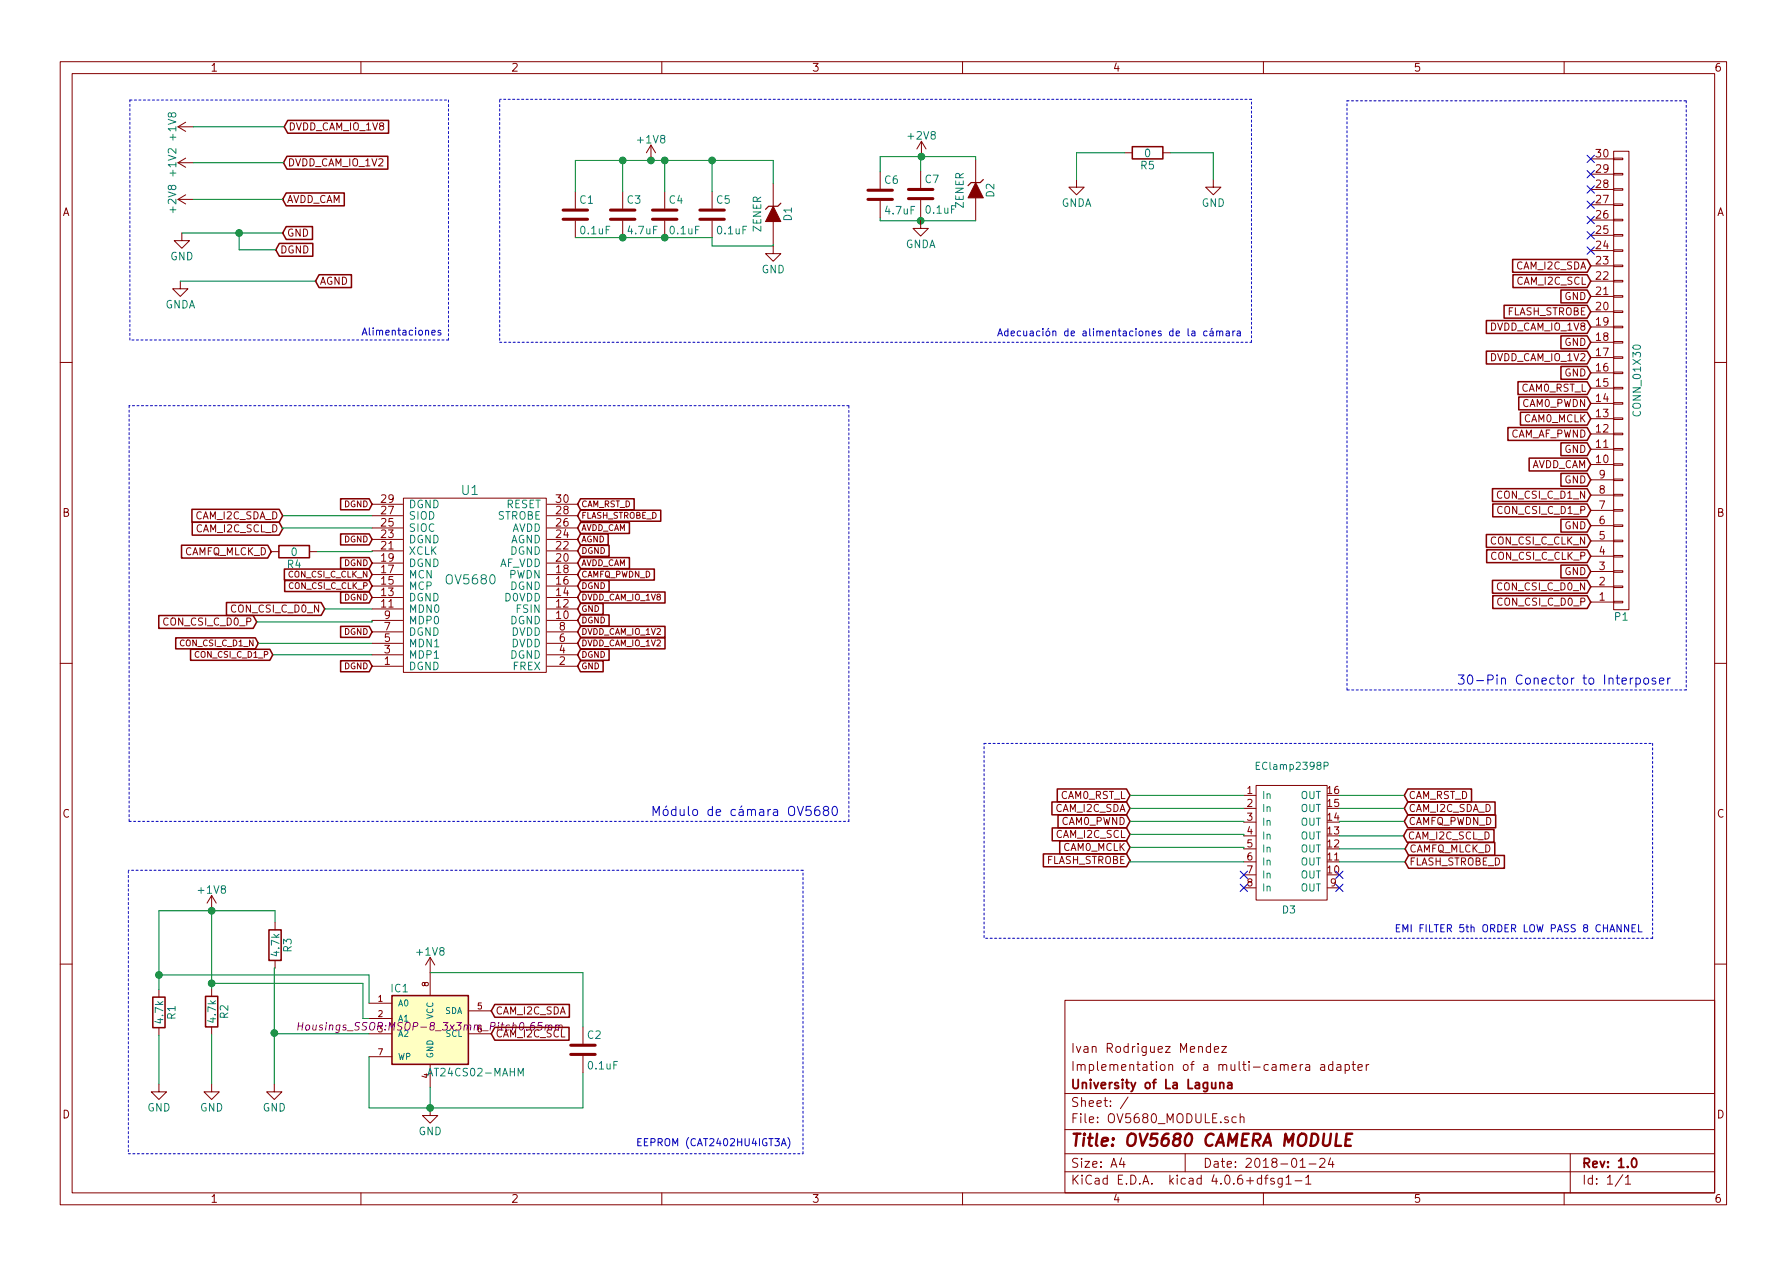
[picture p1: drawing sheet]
<svg xmlns="http://www.w3.org/2000/svg" width="297mm" height="210mm" viewBox="0 0 297 210" stroke-linecap="round" stroke-linejoin="round" font-family="sans-serif">
<g fill="none" stroke="#840000" stroke-width=".17">
<path d="M10 10.3h277v189.9h-277zM12 12.2h273v186.1h-273zM60 10.3v1.9M110 10.3v1.9M160 10.3v1.9M210 10.3v1.9M260 10.3v1.9M29.6 21.1l1.3 .7M29.6 21.1h2.5M29.6 27l1.3 .8M29.6 27h2.5M29.6 33.1l1.3 .8"/>
<path d="M29.6 33.1h2.5M30.2 38.7v1.3h1.3l-1.3 1.3-1.2-1.3h1.2M30.9 20.3l-1.3 .8M30.9 26.3l-1.3 .7M30.9 32.4l-1.3 .7M95.6 31.9v2.8M95.6 36.7v2.8M103.5 31.9v2.8M103.5 36.7v2.8M108.2 24.1l-.8 1.3M108.2 24.1v2.6M108.2 24.1l.8 1.3"/>
<path d="M110.5 31.9v2.8M110.5 36.7v2.8M118.4 31.9v2.8M118.4 36.7v2.8M128.5 30.5v3.8M128.5 36.8v3.8M146.3 28.6v2.8M146.3 33.4v2.8M153 36.7v1.3h1.3l-1.3 1.2-1.2-1.2h1.2M153 28.4v2.8M153 33.3v2.8M153.2 23.5l-.8 1.3"/>
<path d="M153.2 23.5v2.5M153.2 23.5l.7 1.3M162.2 26.5v3.8M162.2 32.9v3.8M178.9 29.8v1.3h1.3l-1.3 1.3-1.2-1.3h1.2M186.9 25.4h1.3M193.3 25.4h1.3M201.7 29.8v1.3h1.2l-1.2 1.3-1.3-1.3h1.3M264.4 26.4h3.8M264.4 39.1h3.8M264.4 36.6h3.8M264.4 34h3.8"/>
<path d="M264.4 31.5h3.8M264.4 29h3.8M268.2 25.1h2.6v76.2h-2.6zM268.2 26.3h1.5v.2h-1.5zM268.2 28.8h1.5v.3h-1.5zM268.2 31.4h1.5v.2h-1.5zM268.2 33.9h1.5v.3h-1.5zM268.2 36.4h1.5v.3h-1.5zM268.2 39h1.5v.2h-1.5zM30 46.7v1.3h1.2l-1.2 1.3-1.3-1.3h1.3M128.5 40.9v1.3h1.3l-1.3 1.2-1.2-1.2h1.2M264.4 51.8h3.8"/>
<path d="M264.4 49.3h3.8M264.4 46.7h3.8M264.4 44.2h3.8M264.4 41.7h3.8M264.4 59.4h3.8M264.4 56.9h3.8M264.4 54.4h3.8M268.2 41.5h1.5v.3h-1.5zM268.2 44.1h1.5v.2h-1.5zM268.2 46.6h1.5v.3h-1.5zM268.2 49.1h1.5v.3h-1.5zM268.2 51.7h1.5v.2h-1.5z"/>
<path d="M268.2 54.2h1.5v.3h-1.5zM268.2 56.8h1.5v.2h-1.5zM268.2 59.3h1.5v.3h-1.5zM10 60.2h2M264.4 79.8h3.8M264.4 77.2h3.8M264.4 74.7h3.8M264.4 72.1h3.8M264.4 69.6h3.8M264.4 67.1h3.8M264.4 64.5h3.8M264.4 62h3.8"/>
<path d="M268.2 61.8h1.5v.3h-1.5zM268.2 64.4h1.5v.2h-1.5zM268.2 66.9h1.5v.3h-1.5zM268.2 69.5h1.5v.2h-1.5zM268.2 72h1.5v.3h-1.5zM268.2 74.5h1.5v.3h-1.5zM268.2 77.1h1.5v.2h-1.5zM268.2 79.6h1.5v.3h-1.5zM285 60.2h2M45.1 91.7h1.3M51.4 91.7h1.3M61.8 93.6h5.1"/>
<path d="M61.8 83.8h5.1M61.8 91.6h5.1M61.8 99.3h5.1M61.8 89.7h5.1M61.8 97.4h5.1M61.8 87.8h5.1M61.8 95.5h5.1M61.8 85.7h5.1M67.1 82.8h23.7v29h-23.7zM90.9 93.6h5.1M90.9 83.8h5.1M90.9 91.6h5.1"/>
<path d="M90.9 99.3h5.1M90.9 89.7h5.1M90.9 97.4h5.1M90.9 87.8h5.1M90.9 95.5h5.1M90.9 85.7h5.1M264.4 97.5h3.8M264.4 95h3.8M264.4 92.5h3.8M264.4 89.9h3.8M264.4 87.4h3.8M264.4 84.8h3.8"/>
<path d="M264.4 82.3h3.8M268.2 82.2h1.5v.2h-1.5zM268.2 84.7h1.5v.3h-1.5zM268.2 87.2h1.5v.3h-1.5zM268.2 89.8h1.5v.2h-1.5zM268.2 92.3h1.5v.3h-1.5zM268.2 94.9h1.5v.2h-1.5zM268.2 97.4h1.5v.3h-1.5zM268.2 99.9h1.5v.3h-1.5zM10 110.3h2M61.8 110.7h5.1M61.8 108.8h5.1"/>
<path d="M61.8 106.9h5.1M61.8 105h5.1M61.8 103.1h5.1M61.8 101.2h5.1M90.9 110.7h5.1M90.9 108.8h5.1M90.9 106.9h5.1M90.9 105h5.1M90.9 103.1h5.1M90.9 101.2h5.1M264.4 100.1h3.8M285 110.3h2"/>
<path d="M206.8 132.2h2M206.8 134.4h2M206.8 136.6h2M206.8 138.9h2M208.8 130.6h11.8v19h-11.8zM35.2 148.8l-.8 1.3M35.2 148.8v2.6M35.2 148.8l.7 1.3M45.7 153.3v1.3M45.7 159.6v1.3M71.5 159.1v6.4M71.5 159.1l-.8 1.3"/>
<path d="M71.5 159.1l.8 1.3M206.8 141.1h2M206.8 143.3h2M206.8 145.4h2M206.8 147.6h2M220.6 147.6h2M10 160.2h2M26.4 164.5v1.2M26.4 170.8v1.3M35.2 164.3v1.3M35.2 170.7v1.3M61.3 166.7h3.9"/>
<path d="M61.3 169.3h3.9M61.3 171.8h3.9M61.3 175.6h3.9M71.5 176.9v3.8M77.9 171.8h3.8M77.9 168h3.8M96.9 170.7v2.8M96.9 175.5v2.8M177 166.3h108v32h-108zM201.2 174l-.4-.1-.3 .3 .1 .6 .2 .1 .4-.1M201.2 173.4v1.5M201.9 174.4l.7-.1-.1-.3-.4-.1-.2 .2v.7h.6"/>
<path d="M203.1 173.9h.8l-.8 1h.8M217.1 177h.6v.9M217.7 177.3l-.5 .1-.2 .2 .1 .2 .1 .1 .5-.1M219.6 177h.5l.1 .9M220.2 177.3l-.5 .1-.2 .2 .1 .2 .1 .1 .5-.1M221.5 177l-.4-.1-.3 .3 .1 .6 .2 .1 .4-.1M221.5 176.4v1.5M222.2 177h.6l.1 .9M222.9 177.3l-.5 .1-.2 .2v.2l.2 .1 .5-.1M223.6 177l.4-.1 .3 .3v.4l-.1 .2h-.6M223.6 176.9v1.5M224.7 176.9h.6"/>
<path d="M224.9 176.4v1.3l.4 .2M225.7 177.4l.7-.1v-.3l-.4-.1-.3 .2 .1 .7h.6M227.1 176.9v1M227.5 176.9l-.2 .1-.2 .2M285 160.2h2M26.4 180.2v1.3h1.3l-1.3 1.2-1.3-1.2h1.3M35.2 180.2v1.3h1.2l-1.2 1.2-1.3-1.2h1.3M45.6 180.2v1.3h1.3l-1.3 1.2-1.3-1.2h1.3M60 198.3v1.9M71.5 184.1v1.3h1.3l-1.3 1.3-1.3-1.3h1.3M110 198.3v1.9M160 198.3v1.9"/>
<path d="M177 194.8h108M177 191.8h108M177 187.8h108M177 181.8h108M186.4 192.5l-.3 1h.9M186.8 193v1M187.5 182.3l-1.3 2M197 191.8v3M205.5 185.7l-.4-.1-.3 .3 .1 .6 .2 .1 .4-.1M206.1 185.7l.2-.1 .4 .1 .1 .9M206.1 185.1v1.5M210 198.3v1.9"/>
<path d="M210.2 195.8h.6M210.8 195.3l-.3 .1-.1 .1v1.3M211.8 195.9a.37 .37 0 0 0-.6 .1l.1 .3 .5 .1 .1 .1-.3 .3-.4-.1M213.1 195.8v1.4l-.2 .1h-.4M213.1 195.9l-.4-.1-.3 .3 .1 .6 .2 .1 .4-.1M213.8 195.8l.4-.5v1.5M213.8 196.8h.8M215.3 196.3h1.1M216.1 194h.9M217 195.8l.5-.5v1.5M217 196.8h.9M217.6 193.5h1.1"/>
<path d="M219.4 192.7l.2-.2 .5 .1a.37 .37 0 0 1 .1 .6l-.9 .8h.9M221.2 192.5l-.4 1h.9M221.5 193v1M260 198.3v1.9M261 191.8v6.5M269.7 195.2l-1.2 2M270.2 195.8l.4-.5v1.5M270.2 196.8h.8"/>
</g>
<path d="M202.8 179.9v1M202.8 180.1l.2-.2 .4 .1v.9M204.1 180h.6v.9M204.7 180.3l-.4 .1-.3 .2 .1 .2 .2 .1 .4-.1M271.3 192.7l.4-.2a.94 .94 0 0 1 0 1.5 .79 .79 0 0 1-.4-1.3z" fill="none" stroke="#840000" stroke-width=".3"/>
<path d="M222.2 188.4l-.2 2h.9M223.7 189.4h.7M224.8 188.4h-1l-.2 2h.9" fill="none" stroke="#840000" stroke-width=".41"/>
<g fill="none" stroke="#840000" stroke-width=".25">
<path d="M47.6 32.1h9.6v2.1h-9.6l-.6-1.1zM47.6 37.7h4.3v2.1h-4.3l-.6-1.1zM47.7 26h16.8v2.1h-16.8l-.6-1.1zM47.8 20h16.8v2.1h-16.8l-.6-1zM188.2 24.4h5.1v2h-5.1zM46.4 40.5h5.6v2.1h-5.6l-.6-1.1zM53 45.7h5.4v2.1h-5.4l-.5-1.1zM247.1 58.4h16.7l.6 1-.6 1.1h-16.7zM247.1 53.3h16.7l.6 1.1-.6 1h-16.7zM250 50.7h13.8l.6 1.1-.6 1.1h-13.8zM251.4 43.1h12.4l.6 1.1-.6 1.1h-12.4zM251.5 45.7h12.3l.6 1-.6 1.1h-12.3z"/>
<path d="M259.5 55.8h4.3l.6 1.1-.6 1.1h-4.3zM259.5 48.2h4.3l.6 1.1-.6 1h-4.3zM250.6 71.1h13.2l.6 1-.6 1.1h-13.2zM252.3 63.4h11.5l.6 1.1-.6 1.1h-11.5zM252.5 66h11.3l.6 1.1-.6 1h-11.3zM252.7 68.5h11.1l.6 1.1-.6 1.1h-11.1zM254.2 76.1h9.6l.6 1.1-.6 1.1h-9.6zM259.5 78.7h4.3l.6 1.1-.6 1h-4.3zM259.5 73.6h4.3l.6 1.1-.6 1h-4.3zM259.5 60.9h4.3l.6 1.1-.6 1h-4.3zM30.2 90.6h14.3l.6 1.1-.6 1.1h-14.3zM31.9 84.7h14.5l.6 1-.6 1.1h-14.5z"/>
<path d="M32 86.8h14.4l.6 1.1-.6 1h-14.4zM46.4 90.7h5v2h-5zM47.3 94.6h14.1l.4 .9-.4 .9h-14.1zM47.3 96.5h14.1l.4 .9-.4 .9h-14.1zM56.6 98.4h4.8l.4 .9-.4 .9h-4.8zM56.6 92.7h4.8l.4 .9-.4 .9h-4.8zM56.6 88.7h4.8l.4 1-.4 .9h-4.8zM56.6 82.9h4.8l.4 .9-.4 .9h-4.8zM96.5 98.4h14v1.8h-14l-.5-.9zM96.5 96.5h4.7v1.8h-4.7l-.5-.9zM96.5 94.6h12.3v1.8h-12.3l-.5-.9zM96.5 92.7h8.1v1.8h-8.1l-.5-.9z"/>
<path d="M96.5 90.6h4.7v1.9h-4.7l-.5-.9zM96.5 88.7h4.6v1.9h-4.6l-.5-.9zM96.5 86.8h8.1v1.9h-8.1l-.5-.9zM96.5 84.8h13.3v1.8h-13.3l-.5-.9zM96.5 82.9h8.9v1.8h-8.9l-.5-.9zM247.1 88.8h16.7l.6 1.1-.6 1.1h-16.7zM247.1 91.4h16.7l.6 1.1-.6 1h-16.7zM248.1 96.5h15.7l.6 1-.6 1.1h-15.7zM248.1 81.2h15.7l.6 1.1-.6 1.1h-15.7zM248.1 99h15.7l.6 1.1-.6 1h-15.7zM248.1 83.8h15.7l.6 1-.6 1.1h-15.7zM259.5 93.9h4.3l.6 1.1-.6 1.1h-4.3z"/>
<path d="M259.5 86.3h4.3l.6 1.1-.6 1h-4.3zM26.4 102.3h15.7l.6 1.1-.6 1h-15.7zM29.2 106h13.2l.5 .9-.5 .9h-13.2zM31.7 107.9h13.2l.4 .9-.4 .9h-13.2zM37.6 100.1h15.8l.6 1.1-.6 1.1h-15.8zM56.6 109.8h4.8l.4 .9-.4 1h-4.8zM56.6 104.1h4.8l.4 .9-.4 .9h-4.8zM96.5 109.8h3.8v1.9h-3.8l-.5-1zM96.5 107.9h4.7v1.8h-4.7l-.5-.9zM96.5 106h14v1.8h-14l-.5-.9zM96.5 104.1h14v1.8h-14l-.5-.9zM96.5 102.2h4.7v1.8h-4.7l-.5-.9z"/>
<path d="M96.5 100.3h3.8v1.8h-3.8l-.5-.9zM174.9 133.3h12.3l.6 1.1-.6 1h-12.3zM174.9 137.6h12.3l.6 1.1-.6 1h-12.3zM175.7 131.1h11.5l.6 1.1-.6 1.1h-11.5zM175.9 135.5h11.3l.6 1-.6 1.1h-11.3zM176.1 139.8h11.1l.6 1-.6 1.1h-11.1zM233.9 137.9h14.4v2.1h-14.4l-.6-1.1zM234 131.1h10.6v2.2h-10.6l-.6-1.1zM234 133.3h14.5v2.1h-14.5l-.6-1zM234 135.5h14.6v2.1h-14.6l-.6-1.1zM44.7 154.6h2v5h-2zM173.4 141.9h13.8l.6 1.1-.6 1.1h-13.8z"/>
<path d="M234.1 140h14.4v2.2h-14.4l-.5-1.1zM234.1 142.2h16v2.1h-16l-.5-1zM25.4 165.7h2v5.1h-2zM34.2 165.6h2v5.1h-2zM65.2 165.5h12.7v11.4h-12.7zM82.2 166.9h12.4v2.2h-12.4l-.5-1.1zM82.2 170.8h12.4v2.1h-12.4l-.5-1.1z"/>
</g>
<g fill="none" stroke="#0000c2" stroke-width=".17">
<path d="M60.2 55.7l.4-1.2 .4 1.2M60.3 55.3h.6M73.3 55a.26 .26 0 0 0-.3-.1 .26 .26 0 0 0-.2 .2l.5 .4-.2 .2-.3-.1M200.6 55.1l-.3-.1-.2 .2 .1 .6h.4M201.1 55.1h.5l.1 .7M201.5 54.6l-.2 .1M201.7 55.3l-.6 .1v.1v.3h.6M202.2 55.1l.2-.1 .3 .1v.7M202.2 55v.8M202.7 55.2l.2-.2 .3 .1 .1 .7M203.8 55.1h.5v.7M204.3 55.3l-.5 .1v.1v.3h.5"/>
<path d="M204.9 55v.8M205.3 55l-.4 .2M205.7 55.1h.4l.1 .7M206.2 55.3l-.5 .1-.1 .1 .1 .3h.5M271 112.7v1M271.4 112.7l-.3 .1-.1 .2M271.9 112.8a.48 .48 0 0 1 .7 0l.1 .6a.48 .48 0 0 1-.8 .2M271.9 112.7v1.5M273.4 112.8l.3-.1 .3 .3v.4l-.3 .3-.3-.1-.2-.2v-.4zM275.2 112.8l-.4-.1-.2 .2 .1 .2 .5 .2v.3h-.6M275.8 113.2l.8-.2-.1-.2-.4-.1-.3 .2 .1 .7h.6M277.2 112.7v1"/>
<path d="M277.6 112.7l-.2 .1-.2 .2M134.8 134h-.8v.8l.2-.2 .5 .1 .1 .2v.4l-.3 .3h-.3l-.2-.2M136.1 134a.62 .62 0 0 0-.7 .7v.6a.48 .48 0 0 0 .5 .3 .48 .48 0 0 0 .4-.3v-.4a.48 .48 0 0 0-.4-.3 .48 .48 0 0 0-.5 .3M137.2 134.7l-.3-.3v-.2a.48 .48 0 0 1 .8 0v.2l-.3 .3a.47 .47 0 0 0-.5 .3v.3a.48 .48 0 0 0 .4 .3 .48 .48 0 0 0 .4-.3v-.3l-.3-.3M138.5 134.2l.2-.2a.81 .81 0 0 1 .5 .8 .81 .81 0 0 1-.5 .8l-.2-.2a1.2 1.2 0 0 1 0-1.2zM232.1 154.2h.4M232.7 153.7h-.6v1.2h.6M233.2 154.9v-1.2l.4 .8 .4-.8v1.2M234.6 153.7v1.2M106 189.8h.4M106.6 189.2h-.6v1.2h.6"/>
</g>
<g fill="none" stroke="#0000c2" stroke-width=".17" stroke-dasharray=".3 .4">
<path d="M21.6 16.6h52.9M74.5 16.6v39.9M83.1 16.6v40.3M208 16.5h-124.9M223.9 16.8h56.4M280.3 16.8v97.9M21.6 56.5v-39.9M74.5 56.5h-52.9M83.1 56.9h124.9M208 56.9v-40.4M21.5 67.4v69.1M141.1 67.4h-119.6"/>
<path d="M223.9 114.7v-97.9M280.3 114.7h-56.4M21.5 136.5h119.6M141.1 136.5v-69.1M163.6 123.6h111.1M274.7 123.6v32.4M21.3 144.8v47M133.5 144.6h-112.2M163.6 155.8v-32.2M274.7 156h-111.1M21.3 191.8h112.2M133.5 191.8v-47.2"/>
</g>
<g fill="none" stroke="#000084" stroke-width=".17">
<path d="M263.8 25.8l1.2 1.2M263.8 28.3l1.2 1.3M263.8 30.9l1.2 1.2M263.8 33.4l1.2 1.2M263.8 36l1.2 1.2M263.8 38.5l1.2 1.2M265 25.8l-1.2 1.2M265 28.3l-1.2 1.3M265 30.9l-1.2 1.2M265 33.4l-1.2 1.2M265 36l-1.2 1.2M265 38.5l-1.2 1.2"/>
<path d="M263.8 41l1.2 1.3M265 41l-1.2 1.3M206.1 144.8l1.3 1.2M206.1 147l1.3 1.2M207.4 144.8l-1.3 1.2M207.4 147l-1.3 1.2M222 147l1.2 1.2M222 144.8l1.2 1.2M223.2 147l-1.2 1.2M223.2 144.8l-1.2 1.2"/>
</g>
<g fill="none" stroke="#008400" stroke-width=".17">
<path d="M30.2 38.7h16.8M32.1 21.1h15.1M32.1 27h15M32.1 33.1h14.9M39.8 38.7v2.8h6M95.6 39.5h22.8v1.4h10.1v-.3M103.5 26.7v5.2M110.5 26.7v5.2M118.4 26.7v5.2M128.5 30.5v-3.8h-32.9v5.2M146.3 36.2v.5h15.9M153 26v2.4"/>
<path d="M153 36.1v.6M162.2 26.5v-.5h-15.9v2.6M186.9 25.4h-8v4.4M194.6 25.4h7.1v4.4M30 46.7h22.5M47 85.7h14.8M61.8 87.8h-14.8v.1M61.8 91.6v.1h-9.1M42.9 106.9h18.9M45.3 108.8h16.5M54 101.2h7.8M61.8 103.1v.3h-19.1"/>
<path d="M187.8 132.2h19M187.8 134.4h19M187.8 136.5h19v.1M187.8 138.7h19M222.6 132.2h10.8M222.6 134.4h10.8M222.6 136.5h10.8M222.6 138.9h10.7M35.2 151.4v12.9M45.7 153.3v-1.9h-19.3v13.1M187.8 140.8h19v.3M187.8 143v.3h19"/>
<path d="M222.6 143.3h11M222.6 141.1h11M26.4 172.1v8.1M26.4 162h34.9v4.7M35.2 172v8.2M35.2 163.4h25.1v5.9h1M45.6 171.8h15.7M45.7 160.9h-.1v19.3M61.3 175.6v8.5h35.6v-5.8M71.5 161.7h25.4v9M71.5 180.7v3.4"/>
</g>
<g fill="none" stroke="#840000" stroke-width=".51">
<path d="M93.6 36.4h4.1M93.6 34.9h4.1M101.5 36.4h4M101.5 34.9h4M108.5 36.4h4M108.5 34.9h4M116.3 36.4h4.1M116.3 34.9h4.1M144.3 33.1h4M144.3 31.6h4M151 33h4.1M151 31.5h4.1"/>
<path d="M94.9 175.3h4M94.9 173.7h4"/>
</g>
<path d="M129.8 33.8l-.5 .5h-1.5l-.5 .5M163.4 29.8l-.5 .5h-1.5l-.5 .6" fill="none" stroke="#840000" stroke-width=".2"/>
<g fill="#840000" stroke="#840000" stroke-width=".17">
<path d="M128.5 34.3l1.3 2.5h-2.5z"/>
<path d="M162.2 30.3l1.2 2.6h-2.5z"/>
</g>
<g fill="#008400" stroke="#008400" stroke-width=".25">
<circle cx="103.5" cy="26.7" r=".51"/>
<circle cx="110.5" cy="26.7" r=".51"/>
<circle cx="108.2" cy="26.7" r=".51"/>
<circle cx="118.4" cy="26.7" r=".51"/>
<circle cx="103.5" cy="39.5" r=".51"/>
<circle cx="110.5" cy="39.5" r=".51"/>
<circle cx="153.2" cy="26" r=".51"/>
<circle cx="153" cy="36.7" r=".51"/>
<circle cx="35.2" cy="151.4" r=".51"/>
<circle cx="26.4" cy="162" r=".51"/>
<circle cx="35.2" cy="163.4" r=".51"/>
<circle cx="45.6" cy="171.7" r=".51"/>
<circle cx="71.5" cy="184.1" r=".51"/>
<circle cx="39.8" cy="38.7" r=".51"/>
</g>
<path d="M65.2 165.5h12.7v11.4h-12.7z" fill="#ffffc2" stroke="#ffffc2" stroke-width=".17"/>
<path d="M208.8 127.2h.4M209.4 126.7h-.6v1.2h.6M220.1 127.3l.6-.1v-.4l-.6-.1v1.2M71.1 178.8l.4-1.2 .4 1.2M86.1 178.8v-1.2l.5 .9 .4-.9v1.2" fill="none" stroke="#008484" stroke-width=".17"/>
<path d="M49.6 170.5h.7M49.7 169.9l-.2 1.3M50.4 169.9l-.2 1.3M50.9 170.5l.4-.1 .2 .2v.4l-.3 .2-.4-.1zM90.7 170.5l.2-.1h.3l-.1 .8M90.7 170.4l-.1 .8M91.2 170.5l.2-.1h.2l.2 .1-.1 .7M92.4 170.5l.2-.1h.3l-.1 .8M92.4 170.4l-.1 .8M92.9 170.5l.2-.1h.2l.2 .1-.1 .7" fill="none" stroke="#840084" stroke-width=".17"/>
<text font-size="2.8" fill="#840000" x="178" y="190.5">Title: OV5680 CAMERA MODULE</text>
<g font-size="2.1" fill="#008484">
<text x="76.8" y="82.3">U1</text>
<text x="74.3" y="97.1">OV5680</text>
</g>
<g font-size="2.1" fill="#0000c2">
<text x="242.2" y="113.8">30-Pin Conector to Interposer</text>
<text x="108.2" y="135.6">Módulo de cámara OV5680</text>
</g>
<g font-size="2.1" fill="#840000">
<text x="178" y="178">Implementation of a multi-camera adapter</text>
<text x="178" y="175">Ivan Rodriguez Mendez</text>
<text x="178" y="184">Sheet: /</text>
<text x="178" y="181">University of La Laguna</text>
<text x="178" y="186.7">File: OV5680_MODULE.sch</text>
<text x="178" y="196.9">KiCad E.D.A. kicad 4.0.6+dfsg1-1</text>
<text x="178" y="194.1">Size: A4</text>
<text x="200" y="194.1">Date: 2018-01-24</text>
<text x="263" y="194.1">Rev: 1.0</text>
<text x="263" y="196.9">Id: 1/1</text>
</g>
<g font-size="1.8" fill="#840000">
<text x="35" y="11.9">1</text>
<text x="85" y="11.9">2</text>
<text x="135" y="11.9">3</text>
<text x="185" y="11.9">4</text>
<text x="235" y="11.9">5</text>
<text x="285" y="11.9">6</text>
<text x="265.4" y="26.2">30</text>
<text x="265.4" y="28.7">29</text>
<text x="10.4" y="35.9">A</text>
<text x="265.4" y="33.8">27</text>
<text x="265.4" y="31.2">28</text>
<text x="285.4" y="35.9">A</text>
<text x="265.4" y="41.4">24</text>
<text x="265.4" y="38.9">25</text>
<text x="265.4" y="36.3">26</text>
<text x="265.4" y="46.5">22</text>
<text x="265.4" y="43.9">23</text>
<text x="265.4" y="51.6">20</text>
<text x="265.4" y="49">21</text>
<text x="265.4" y="59.2">17</text>
<text x="265.4" y="56.6">18</text>
<text x="265.4" y="54.1">19</text>
<text x="265.4" y="64.3">15</text>
<text x="265.4" y="61.7">16</text>
<text x="265.4" y="71.9">12</text>
<text x="265.4" y="69.3">13</text>
<text x="265.4" y="66.8">14</text>
<text x="265.4" y="77">10</text>
<text x="265.4" y="74.4">11</text>
<text x="63.4" y="83.6">29</text>
<text x="92.5" y="83.6">30</text>
<text x="265.8" y="82">8</text>
<text x="265.8" y="79.5">9</text>
<text x="10.4" y="85.9">B</text>
<text x="63.4" y="89.4">23</text>
<text x="63.4" y="87.5">25</text>
<text x="63.4" y="85.5">27</text>
<text x="92.5" y="89.4">24</text>
<text x="92.5" y="87.5">26</text>
<text x="92.5" y="85.5">28</text>
<text x="265.8" y="89.7">5</text>
<text x="265.8" y="87.1">6</text>
<text x="265.8" y="84.6">7</text>
<text x="285.4" y="85.9">B</text>
<text x="63.4" y="91.3">21</text>
<text x="63.4" y="95.2">17</text>
<text x="63.4" y="93.3">19</text>
<text x="92.5" y="93.3">20</text>
<text x="92.5" y="91.3">22</text>
<text x="92.5" y="95.2">18</text>
<text x="265.8" y="94.7">3</text>
<text x="265.8" y="92.2">4</text>
<text x="63.4" y="101">11</text>
<text x="63.4" y="99.1">13</text>
<text x="63.4" y="97.1">15</text>
<text x="92.5" y="101">12</text>
<text x="92.5" y="99.1">14</text>
<text x="92.5" y="97.1">16</text>
<text x="265.8" y="99.8">1</text>
<text x="265.8" y="97.3">2</text>
<text x="63.9" y="106.7">5</text>
<text x="63.9" y="104.8">7</text>
<text x="63.9" y="102.9">9</text>
<text x="92.5" y="102.9">10</text>
<text x="93" y="106.7">6</text>
<text x="93" y="104.8">8</text>
<text x="63.9" y="110.5">1</text>
<text x="63.9" y="108.6">3</text>
<text x="93" y="110.5">2</text>
<text x="93" y="108.6">4</text>
<text x="10.4" y="135.9">C</text>
<text x="285.4" y="135.9">C</text>
<text x="10.4" y="185.9">D</text>
<text x="285.4" y="185.9">D</text>
<text x="35" y="199.9">1</text>
<text x="85" y="199.9">2</text>
<text x="135" y="199.9">3</text>
<text x="185" y="199.9">4</text>
<text x="235" y="199.9">5</text>
<text x="285" y="199.9">6</text>
</g>
<g font-size="1.8" fill="#008484">
<text x="29.3" y="23.1" transform="rotate(-90 29.3 23.1)">+1V8</text>
<text x="106.1" y="23.8">+1V8</text>
<text x="151.1" y="23.2">+2V8</text>
<text x="29.3" y="29.1" transform="rotate(-90 29.3 29.1)">+1V2</text>
<text x="189.6" y="28.1">R5</text>
<text x="190.3" y="26.1">0</text>
<text x="29.3" y="35.2" transform="rotate(-90 29.3 35.2)">+2V8</text>
<text x="96.4" y="33.9">C1</text>
<text x="104.3" y="33.9">C3</text>
<text x="111.3" y="33.9">C4</text>
<text x="119.1" y="33.9">C5</text>
<text x="147.1" y="30.6">C6</text>
<text x="147.3" y="35.6">4.7uF</text>
<text x="153.8" y="30.4">C7</text>
<text x="154" y="35.5">0.1uF</text>
<text x="160.2" y="34.6" transform="rotate(-90 160.2 34.6)">ZENER</text>
<text x="165.3" y="32.7" transform="rotate(-90 165.3 32.7)">D2</text>
<text x="176.4" y="34.4">GNDA</text>
<text x="199.7" y="34.4">GND</text>
<text x="96.6" y="38.9">0.1uF</text>
<text x="104.5" y="38.9">4.7uF</text>
<text x="111.5" y="38.9">0.1uF</text>
<text x="119.3" y="38.9">0.1uF</text>
<text x="126.5" y="38.6" transform="rotate(-90 126.5 38.6)">ZENER</text>
<text x="131.6" y="36.7" transform="rotate(-90 131.6 36.7)">D1</text>
<text x="150.4" y="41.2">GNDA</text>
<text x="28.3" y="43.3">GND</text>
<text x="126.6" y="45.4">GND</text>
<text x="27.4" y="51.3">GNDA</text>
<text x="272.7" y="68.9" transform="rotate(-90 272.7 68.9)">CONN_01X30</text>
<text x="67.9" y="88.4">SIOC</text>
<text x="67.9" y="86.4">SIOD</text>
<text x="67.9" y="84.4">DGND</text>
<text x="82.5" y="86.4">STROBE</text>
<text x="84" y="84.4">RESET</text>
<text x="84.9" y="88.4">AVDD</text>
<text x="47.8" y="94.4">R4</text>
<text x="48.4" y="92.4">0</text>
<text x="67.9" y="92.2">XCLK</text>
<text x="67.9" y="90.3">DGND</text>
<text x="67.9" y="94.2">DGND</text>
<text x="82.8" y="94.2">AF_VDD</text>
<text x="84.7" y="92.2">DGND</text>
<text x="84.7" y="90.3">AGND</text>
<text x="67.9" y="101.8">MDN0</text>
<text x="67.9" y="99.9">DGND</text>
<text x="67.9" y="98">MCP</text>
<text x="67.9" y="96.1">MCN</text>
<text x="83.9" y="99.9">D0VDD</text>
<text x="84.5" y="96.1">PWDN</text>
<text x="84.7" y="98">DGND</text>
<text x="85.9" y="101.8">FSIN</text>
<text x="67.9" y="107.6">MDN1</text>
<text x="67.9" y="105.7">DGND</text>
<text x="67.9" y="103.8">MDP0</text>
<text x="84.7" y="103.8">DGND</text>
<text x="84.9" y="107.6">DVDD</text>
<text x="84.9" y="105.7">DVDD</text>
<text x="268.4" y="103.1">P1</text>
<text x="67.9" y="111.4">DGND</text>
<text x="67.9" y="109.5">MDP1</text>
<text x="84.7" y="109.5">DGND</text>
<text x="85.2" y="111.4">FREX</text>
<text x="33.1" y="148.5">+1V8</text>
<text x="46.4" y="158.8" transform="rotate(-90 46.4 158.8)">4.7k</text>
<text x="48.5" y="158.2" transform="rotate(-90 48.5 158.2)">R3</text>
<text x="69.4" y="158.8">+1V8</text>
<text x="65" y="164.9">IC1</text>
<text x="27.1" y="170" transform="rotate(-90 27.1 170)">4.7k</text>
<text x="29.2" y="169.4" transform="rotate(-90 29.2 169.4)">R1</text>
<text x="35.9" y="169.9" transform="rotate(-90 35.9 169.9)">4.7k</text>
<text x="37.9" y="169.3" transform="rotate(-90 37.9 169.3)">R2</text>
<text x="97.7" y="172.7">C2</text>
<text x="71.7" y="178.9">AT24CS02-MAHM</text>
<text x="97.9" y="177.7">0.1uF</text>
<text x="24.5" y="184.7">GND</text>
<text x="33.2" y="184.7">GND</text>
<text x="43.6" y="184.7">GND</text>
<text x="69.5" y="188.7">GND</text>
</g>
<text font-size="1.8" fill="#840084" x="51.4" y="171.3">Housings_SSOP:MSOP-8_3x3mm_Pitch0.65mm</text>
<g font-size="1.7" fill="#840000">
<text x="48" y="21.7">DVDD_CAM_IO_1V8</text>
<text x="47.9" y="27.6">DVDD_CAM_IO_1V2</text>
<text x="47.7" y="33.7">AVDD_CAM</text>
<text x="47.7" y="39.3">GND</text>
<text x="46.6" y="42.1">DGND</text>
<text x="53.2" y="47.3">AGND</text>
<text x="251.9" y="44.8">CAM_I2C_SDA</text>
<text x="252.1" y="47.3">CAM_I2C_SCL</text>
<text x="250.3" y="52.4">FLASH_STROBE</text>
<text x="260" y="49.9">GND</text>
<text x="247.7" y="54.9">DVDD_CAM_IO_1V8</text>
<text x="260" y="57.5">GND</text>
<text x="247.7" y="60">DVDD_CAM_IO_1V2</text>
<text x="252.8" y="65.1">CAM0_RST_L</text>
<text x="260" y="62.6">GND</text>
<text x="253" y="67.6">CAM0_PWDN</text>
<text x="253.2" y="70.2">CAM0_MCLK</text>
<text x="250.7" y="72.7">CAM_AF_PWND</text>
<text x="254.3" y="77.8">AVDD_CAM</text>
<text x="260" y="75.3">GND</text>
<text x="249" y="82.9">CON_CSI_C_D1_N</text>
<text x="260" y="80.3">GND</text>
<text x="32.4" y="86.3">CAM_I2C_SDA_D</text>
<text x="32.6" y="88.5">CAM_I2C_SCL_D</text>
<text x="249.1" y="85.4">CON_CSI_C_D1_P</text>
<text x="260" y="88">GND</text>
<text x="30.4" y="92.3">CAMFQ_MLCK_D</text>
<text x="247.7" y="90.5">CON_CSI_C_CLK_N</text>
<text x="247.8" y="93">CON_CSI_C_CLK_P</text>
<text x="260" y="95.6">GND</text>
<text x="38.6" y="101.8">CON_CSI_C_D0_N</text>
<text x="249" y="98.1">CON_CSI_C_D0_N</text>
<text x="249.1" y="100.7">CON_CSI_C_D0_P</text>
<text x="27.3" y="104">CON_CSI_C_D0_P</text>
<text x="207.3" y="131.9">1</text>
<text x="220.7" y="131.9">16</text>
<text x="175.4" y="134.9">CAM_I2C_SDA</text>
<text x="176.2" y="132.8">CAM0_RST_L</text>
<text x="176.4" y="137.1">CAM0_PWND</text>
<text x="207.3" y="134.1">2</text>
<text x="207.3" y="136.4">3</text>
<text x="220.7" y="134.1">15</text>
<text x="234.2" y="132.8">CAM_RST_D</text>
<text x="234.2" y="134.9">CAM_I2C_SDA_D</text>
<text x="234.2" y="137.1">CAMFQ_PWDN_D</text>
<text x="173.7" y="143.6">FLASH_STROBE</text>
<text x="175.5" y="139.3">CAM_I2C_SCL</text>
<text x="176.7" y="141.4">CAM0_MCLK</text>
<text x="207.3" y="140.8">5</text>
<text x="207.3" y="143">6</text>
<text x="220.7" y="143">11</text>
<text x="220.7" y="140.8">12</text>
<text x="220.7" y="138.7">13</text>
<text x="234" y="139.5">CAM_I2C_SCL_D</text>
<text x="234.3" y="141.7">CAMFQ_MLCK_D</text>
<text x="234.3" y="143.8">FLASH_STROBE_D</text>
<text x="207.3" y="145.2">7</text>
<text x="207.3" y="147.3">8</text>
<text x="220.7" y="145.2">10</text>
<text x="221.2" y="147.3">9</text>
<text x="82.4" y="168.6">CAM_I2C_SDA</text>
<text x="82.4" y="172.4">CAM_I2C_SCL</text>
</g>
<g font-size="1.7" fill="#0000c2">
<text x="61.2" y="55.7">Alimentaciones</text>
<text x="165.7" y="55.9">Adecuación de alimentaciones de la cámara</text>
<text x="235.1" y="154.9">EMI FILTER 5th ORDER LOW PASS 8 CHANNEL</text>
<text x="107.5" y="190.5">EEPROM (CAT2402HU4IGT3A)</text>
</g>
<g font-size="1.7" fill="#008484">
<text x="209.3" y="127.9">EClamp2398P</text>
<text x="209.8" y="132.8">In</text>
<text x="209.8" y="134.9">In</text>
<text x="209.8" y="137.2">In</text>
<text x="216.1" y="137.2">OUT</text>
<text x="216.1" y="134.9">OUT</text>
<text x="216.1" y="132.8">OUT</text>
<text x="209.8" y="139.5">In</text>
<text x="209.8" y="141.7">In</text>
<text x="209.8" y="143.8">In</text>
<text x="216.1" y="143.8">OUT</text>
<text x="216.1" y="141.7">OUT</text>
<text x="216.1" y="139.5">OUT</text>
<text x="209.8" y="146">In</text>
<text x="209.8" y="148.2">In</text>
<text x="216.1" y="148.2">OUT</text>
<text x="216.1" y="146">OUT</text>
<text x="213.2" y="151.8">D3</text>
</g>
<g font-size="1.7" fill="#008400">
<text x="220.7" y="136.4">14</text>
<text x="207.3" y="138.7">4</text>
</g>
<g font-size="1.4" fill="#840000">
<text x="57.1" y="84.3">DGND</text>
<text x="96.6" y="88.2">AVDD_CAM</text>
<text x="96.6" y="86.2">FLASH_STROBE_D</text>
<text x="96.6" y="84.3">CAM_RST_D</text>
<text x="48" y="96">CON_CSI_C_CLK_N</text>
<text x="57.1" y="94.1">DGND</text>
<text x="57.1" y="90.1">DGND</text>
<text x="96.6" y="96">CAMFQ_PWDN_D</text>
<text x="96.6" y="94.1">AVDD_CAM</text>
<text x="96.6" y="92">DGND</text>
<text x="96.6" y="90.1">AGND</text>
<text x="48" y="97.9">CON_CSI_C_CLK_P</text>
<text x="57.1" y="99.8">DGND</text>
<text x="96.6" y="101.7">GND</text>
<text x="96.6" y="99.8">DVDD_CAM_IO_1V8</text>
<text x="96.6" y="97.9">DGND</text>
<text x="30.1" y="107.4">CON_CSI_C_D1_N</text>
<text x="57.1" y="105.5">DGND</text>
<text x="96.6" y="107.4">DVDD_CAM_IO_1V2</text>
<text x="96.6" y="105.5">DVDD_CAM_IO_1V2</text>
<text x="96.6" y="103.6">DGND</text>
<text x="32.6" y="109.3">CON_CSI_C_D1_P</text>
<text x="57.1" y="111.2">DGND</text>
<text x="96.6" y="111.2">GND</text>
<text x="96.6" y="109.3">DGND</text>
<text x="62.9" y="166.5">1</text>
<text x="71.2" y="164" transform="rotate(-90 71.2 164)">8</text>
<text x="79.4" y="167.8">5</text>
<text x="62.9" y="169">2</text>
<text x="62.9" y="175.4">7</text>
<text x="71.2" y="179.2" transform="rotate(-90 71.2 179.2)">4</text>
</g>
<g font-size="1.4" fill="#008484">
<text x="66.2" y="167.3">A0</text>
<text x="66.2" y="169.8">A1</text>
<text x="66.2" y="172.3">A2</text>
<text x="72" y="169.5" transform="rotate(-90 72 169.5)">VCC</text>
<text x="73.8" y="168.5">SDA</text>
<text x="74" y="172.3">SCL</text>
<text x="66.2" y="176.1">WP</text>
<text x="72" y="175.9" transform="rotate(-90 72 175.9)">GND</text>
</g>
<g font-size="1.4" fill="#840084">
<text x="62.9" y="171.6">3</text>
<text x="79.4" y="171.6">6</text>
</g>
</svg>
